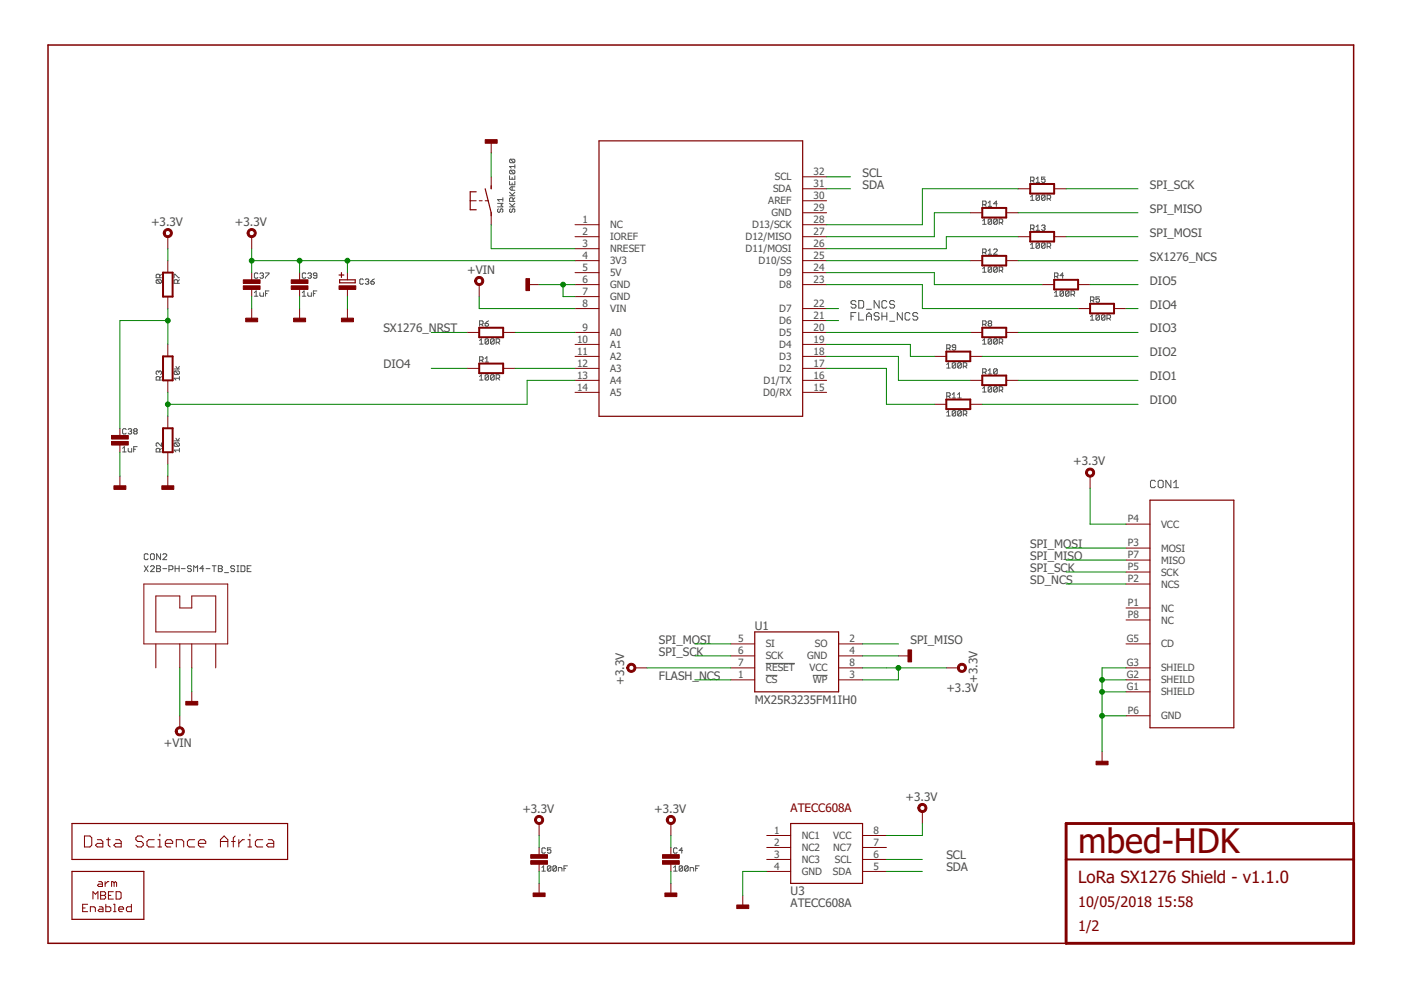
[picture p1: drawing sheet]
<svg xmlns="http://www.w3.org/2000/svg" width="297mm" height="210mm" viewBox="0 0 297 210" stroke-linecap="round" stroke-linejoin="round" font-family="sans-serif">
<g fill="none" stroke="#505050" stroke-width=".21">
<path d="M108 37.3v.7h1.2v-.7M108 38.4v.8h1.2v-.8M108.2 33.8l-.2 .2v.3l.2 .2h.8M108.2 36.1l-.2 .2v.4l.2 .2h.8M108.2 33.8h.8l.2 .2v.3l-.2 .2M108.2 36.1h.8l.2 .2v.4l-.2 .2M108.2 36.1l.8 .8M108.2 33.8l.8 .7M108.6 37.6v.4M108.6 38.8v.4M108.6 39.6v.7M109.2 34.9v.8"/>
<path d="M109.2 39.6h-.8l-.4 .4 .4 .3h.8M109.2 35.3h-1.2l.4 .4M218.5 38.3h.6l.1-.2v-.4l-.1-.2h-.6v1.2M218.9 38.3l.3 .4M219.7 37.9l.3-.4v1.2M219.7 38.7h.7M221.6 37.5h-.8v.6l.4-.2 .4 .2-.2 .6h-.4l-.2-.2M33.3 59.3l-.2 .2v.4l.2 .2h.7M33.3 59.3h.7l.2 .2v.4l-.2 .2M33.3 59.3l.7 .8M33.9 58.9v-.6l-.2-.2h-.4l-.2 .2v.6h1.1M34.2 58.1l-.3 .4"/>
<path d="M36.9 58.9v-.8l1.1 .8M38 59.3l-.3 .4M54.7 58.1l-.2-.2h-.4l-.2 .2v.7l.2 .2h.4l.2-.2M55.1 58.1l.2-.2h.4l.2 .2-.2 .3M55.5 58.4h.2M55.7 58.4l.2 .2-.2 .4h-.4l-.2-.2M56.3 57.9h.7l-.7 1.1M64.8 58.1l-.1-.2h-.4l-.2 .2v.7l.2 .2h.4l.1-.2M65.3 58.1l.1-.2h.4l.2 .2-.2 .3M65.6 58.4h.2M65.8 58.4l.2 .2-.2 .4h-.4l-.1-.2M67.2 58.4h-.6l-.2-.1 .2-.4h.4l.2 .2v.7l-.2 .2h-.4l-.2-.2"/>
<path d="M77 59.3l-.2-.2h-.3l-.2 .2v.8l.2 .2h.3l.2-.2M77.4 59.3l.2-.2h.4l.2 .2-.2 .4M77.8 59.7h.2M78 59.7l.2 .2-.2 .4h-.4l-.2-.2M78.6 59.7h.6l.2 .4-.2 .2h-.4zM79.4 59.1l-.8 .6M105.5 43.1h1.1l-.4 .4 .4 .4h-1.1M105.7 44.3l-.2 .2v.3l.2 .2 .3-.2v-.3l.2-.2 .4 .2v.3l-.2 .2M106.6 41.9v.8M106.6 42.3h-1.1l.4 .4M108 43.9h1.2M108 43.1l.8 .8"/>
<path d="M108 41.5h1.2M108 40.8l.8 .7M108.2 44.3l-.2 .2v.3l.2 .2 .4-.2v-.3l.2-.2 .4 .2v.3l-.2 .2M108.8 42.7v-.6l-.2-.2h-.4l-.2 .2v.6h1.2M109.2 43.1l-.6 .6M109.2 41.9l-.4 .4M109.2 40.8l-.6 .5M208.3 46.8l.4-.4v1.2M208.3 57l.4-.4v1.1M208.3 57.7h.8M208.3 47.6h.8M208.3 43.4h.6l.2-.2v-.4l-.2-.2h-.6v1.2"/>
<path d="M208.3 53.5h.6l.2-.1v-.4l-.2-.2h-.6v1.1M208.7 53.5l.4 .4M208.7 43.4l.4 .4M209.5 53.2l.4-.4v1.1M209.5 43l.4-.4v1.2M209.5 53.9h.7M209.5 43.8h.7M210.2 46.6v.8l-.1 .2h-.4l-.2-.2M210.2 46.6l-.1-.2h-.4l-.2 .2v.8M210.2 56.8l-.1-.2h-.4l-.2 .2v.7M210.2 56.8v.7l-.1 .2h-.4l-.2-.2M210.2 56.8l-.7 .7"/>
<path d="M210.2 46.6l-.7 .8M210.7 53l.2-.2h.3l.2 .2v.2l-.7 .7h.7M211.4 46.6l-.2-.2h-.3l-.2 .2v.8M211.4 56.8l-.2-.2h-.3l-.2 .2v.7M211.4 46.6v.8l-.2 .2h-.3l-.2-.2M211.4 56.8v.7l-.2 .2h-.3l-.2-.2M211.4 56.8l-.7 .7M211.4 46.6l-.7 .8M211.4 43.2h-.7l.5-.6v1.2M211.9 47.2h.5l.2-.2v-.4l-.2-.2h-.5v1.2M211.9 57.3h.5l.2-.1v-.4l-.2-.2h-.5v1.1M212.2 57.3l.4 .4"/>
<path d="M212.2 47.2l.4 .4M218.5 51.9l.4-.4v1.1M218.5 41.7l.4-.3v1.1M218.5 52.6h.7M218.5 42.5h.7M218.5 48.5h.6l.1-.2v-.4l-.1-.2h-.6v1.1M218.9 48.5l.3 .3M219.7 48.1l.3-.4v1.1M219.7 48.8h.7M220.4 51.7v.8l-.2 .1h-.3l-.2-.1M220.4 41.6l-.2-.2h-.3l-.2 .2v.7M220.4 51.7l-.2-.2h-.3l-.2 .2v.8"/>
<path d="M220.4 41.6v.7l-.2 .2h-.3l-.2-.2M220.4 51.7l-.7 .8M220.4 41.6l-.7 .7M220.8 47.9l.2-.2h.4l.2 .2-.2 .4M221.2 48.3h.2M221.4 48.3l.2 .2-.2 .3h-.4l-.2-.2M221.6 51.7v.8l-.2 .1h-.4l-.2-.1M221.6 51.7l-.2-.2h-.4l-.2 .2v.8M221.6 41.6l-.2-.2h-.4l-.2 .2v.7M221.6 41.6v.7l-.2 .2h-.4l-.2-.2M221.6 51.7l-.8 .8M221.6 41.6l-.8 .7"/>
<path d="M222 52.3h.6l.2-.2v-.4l-.2-.2h-.6v1.1M222 42.1h.6l.2-.2v-.3l-.2-.2h-.6v1.1M222.4 52.3l.4 .3M222.4 42.1l.4 .4M223.6 58.6h.5l.2-.2v-.3l-.2-.2h-.5v1.1M223.9 58.6l.4 .4M225.5 58.4h-.8l.6-.5v1.1M33.7 78.8l-.2-.1-.4 .1v.4l.2 .2M33.7 78.8l.2-.1 .3 .1v.4l-.2 .2M33.7 78.8v.2M34.2 79.8l-.3 .4M36.9 78.2h1.1"/>
<path d="M37.1 78.7h.7l.2 .1v.4l-.2 .2M37.1 78.7l-.2 .1v.4l.2 .2h.7M37.1 78.7l.7 .7M37.3 77.7l.4 .5 .3-.5M37.7 60.1v-.6l-.2-.2h-.4l-.2 .2v.6h1.1M38 79.8v.8M53.9 62.8h.8M53.9 62.1l.4-.4v1.1M55.1 62.1v.5l.2 .2h.6v-.7M56.3 62.3h.3M57 61.7h-.7v1.1M64.1 62.8h.7"/>
<path d="M64.1 62.1l.4-.4v1.1M65.3 62.1v.5l.1 .2h.6v-.7M66.4 62.3h.4M67.2 61.7h-.8v1.1M101.7 79.8l.3-.3v1.1M101.7 72.2l.3-.4v1.2M101.7 73h.7M101.7 68.8h.5l.2-.2v-.4l-.2-.2h-.5v1.2M101.7 76.4h.5l.2-.2v-.4l-.2-.2h-.5v1.2M102 76.4l.4 .4M102 68.8l.4 .4M102.8 68.6h.6l.2 .4-.2 .2h-.4l-.2-.2z"/>
<path d="M102.8 76l.4-.4v1.2M102.8 76.8h.8M103.6 79.7v.7l-.2 .2h-.4l-.2-.2M103.6 72l-.2-.2h-.4l-.2 .2v.8M103.6 79.7l-.2-.2h-.4l-.2 .2v.7M103.6 72v.8l-.2 .2h-.4l-.2-.2M103.6 79.7l-.8 .7M103.6 72l-.8 .8M103.6 68l-.8 .6M104.8 79.7v.7l-.2 .2h-.4l-.2-.2M104.8 79.7l-.2-.2h-.4l-.2 .2v.7M104.8 72l-.2-.2h-.4l-.2 .2v.8"/>
<path d="M104.8 72v.8l-.2 .2h-.4l-.2-.2M104.8 79.7l-.8 .7M104.8 72l-.8 .8M105.2 72.6h.5l.2-.2v-.4l-.2-.2h-.5v1.2M105.6 72.6l.3 .4M180.4 67.1h.6M181.5 64l-.3-.3h-.5l-.3 .3v.3l.3 .2h.5l.3 .3v.2l-.3 .3h-.5l-.3-.3M181.5 66.3h-1.1v1.6M182.1 63.7h.8l.2 .3v1l-.2 .3h-.8zM182.1 66.3v1.6h1M183.7 67.9v-1.1l.5-.5 .6 .5v1.1M183.7 67.1h1.1"/>
<path d="M183.7 65.6h1.1M186.4 66.5l-.3-.2h-.5l-.3 .2v.3l.3 .3h.5l.3 .2v.3l-.3 .3h-.5l-.3-.3M186.4 63.7v1.6l-1.1-1.6v1.6M187 67.1h1M187 66.3v1.6M188 64l-.2-.3h-.6l-.2 .3v1l.2 .3h.6l.2-.3M188 66.3v1.6M188.6 68.1h1.1M189.7 64l-.3-.3h-.5l-.3 .3v.3l.3 .2h.5l.3 .3v.2l-.3 .3h-.5l-.3-.3M191.3 66.3v1.6l-1.1-1.6v1.6M192.9 66.5l-.2-.2h-.5l-.3 .2v1.1l.3 .3h.5l.2-.3M194.6 66.5l-.3-.2h-.5l-.3 .2v.3l.3 .3h.5l.3 .2v.3l-.3 .3h-.5l-.3-.3"/>
<path d="M200.7 77.3l.4-.4v1.1M200.7 78h.8M200.7 73.9h.6l.2-.2v-.4l-.2-.2h-.6v1.1M201.1 73.9l.4 .3M202.6 77.1v.8l-.1 .1h-.4l-.2-.1M202.6 73.7h-.5l-.2-.2 .2-.4h.4l.1 .2v.7l-.1 .2h-.4l-.2-.2M202.6 77.1l-.1-.2h-.4l-.2 .2v.8M202.6 77.1l-.7 .8M203.8 77.1v.8l-.2 .1h-.4l-.1-.1M203.8 77.1l-.2-.2h-.4l-.1 .2v.8M203.8 77.1l-.7 .8M204.2 77.7h.6l.2-.2v-.4l-.2-.2h-.6v1.1"/>
<path d="M204.6 77.7l.4 .3M208.3 78.9h.6l.2-.2v-.3l-.2-.2h-.6v1.1M208.3 73h.8M208.3 72.2l.4-.4v1.2M208.3 68.8h.6l.2-.2v-.4l-.2-.2h-.6v1.2M208.7 68.8l.4 .4M208.7 78.9l.4 .4M209.5 78.6l.4-.4v1.1M209.5 79.3h.7M209.7 68.6l-.2-.2 .2-.4h.4l.1 .2-.1 .4M209.7 68.6l-.2 .2 .2 .4h.4l.1-.2-.1-.4M209.7 68.6h.4"/>
<path d="M210.2 72v.8l-.1 .2h-.4l-.2-.2M210.2 72l-.1-.2h-.4l-.2 .2v.8M210.2 72l-.7 .8M211.4 72v.8l-.2 .2h-.3l-.2-.2M211.4 72l-.2-.2h-.3l-.2 .2v.8M211.4 78.4l-.2-.2h-.3l-.2 .2v.7M211.4 78.4v.7l-.2 .2h-.3l-.2-.2M211.4 72l-.7 .8M211.4 78.4l-.7 .7M211.9 72.6h.5l.2-.2v-.4l-.2-.2h-.5v1.2M212.2 72.6l.4 .4M223.6 62.1l.3-.4v1.1"/>
<path d="M223.6 62.8h.7M225.5 61.9v.7l-.2 .2h-.4l-.2-.2M225.5 61.9l-.2-.2h-.4l-.2 .2v.7M225.5 61.9l-.8 .7M226.7 61.9v.7l-.2 .2h-.4l-.2-.2M226.7 61.9l-.2-.2h-.4l-.2 .2v.7M226.7 61.9l-.8 .7M227.1 62.4h.5l.2-.1v-.4l-.2-.2h-.5v1.1M227.5 62.4l.3 .4M231.2 67.1l.4-.3v1.1M231.2 67.9h.7M231.2 63.7h.6l.1-.2v-.4l-.1-.2h-.6v1.2"/>
<path d="M231.6 63.7l.3 .4M233.1 67v.7l-.2 .2h-.3l-.2-.2M233.1 62.9h-.7v.6l.3-.2 .4 .2v.4l-.2 .2h-.3l-.2-.2M233.1 67l-.2-.2h-.3l-.2 .2v.7M233.1 67l-.7 .7M234.3 67l-.8 .7M234.3 67v.7l-.2 .2h-.4l-.2-.2M234.3 67l-.2-.2h-.4l-.2 .2v.7M234.7 67.5h.6l.2-.2v-.3l-.2-.2h-.6v1.1M235.1 67.5l.4 .4M26 95.1l.4-.4v1.1M26 95.8h.8"/>
<path d="M26.8 91.1l-.2-.2h-.4l-.2 .2v.7l.2 .2h.4l.2-.2M27.2 95.1v.5l.2 .2h.5v-.7M27.2 91.1l.2-.2h.3l.2 .2-.2 .3M27.5 91.4h.2M27.7 91.4l.2 .2-.2 .4h-.3l-.2-.2M28.3 95.2h.4M28.5 91.4l-.2-.2 .2-.3h.4l.2 .2-.2 .3M28.5 91.4l-.2 .2 .2 .4h.4l.2-.2-.2-.4M28.5 91.4h.4M29.1 94.7h-.8v1.1M33.9 80.6v-.6l-.2-.2h-.4l-.2 .2v.6h1.1M33.9 95.8v-.6l-.2-.1h-.4l-.2 .1v.6h1.1"/>
<path d="M34.2 93.9v.7l-.7-.7-.4 .2v.4l.2 .1M34.2 95.1l-.3 .3M36.9 93.5h1.1M37.1 93.9h.7l.2 .2v.4l-.2 .1M37.1 93.9l-.2 .2v.4l.2 .1h.7M37.1 93.9l.7 .7M37.3 92.9l.4 .6 .3-.6M38 80.2h-1.1l.4 .4M38 95.4h-1.1l.4 .4M38 95.1v.7M101.7 80.6h.7M105.2 80.2h.5l.2-.2v-.3l-.2-.2h-.5v1.1"/>
<path d="M105.6 80.2l.3 .4M200.7 87.4l.4-.3v1.1M200.7 88.2h.8M200.7 84h.6l.2-.2v-.3l-.2-.2h-.6v1.1M201.1 84l.4 .4M201.9 83.7l.4-.4v1.1M201.9 84.4h.7M202.6 87.3l-.1-.2h-.4l-.2 .2v.7M202.6 87.3v.7l-.1 .2h-.4l-.2-.2M202.6 87.3l-.7 .7M203.1 84.4h.7M203.1 83.7l.3-.4v1.1"/>
<path d="M203.8 87.3l-.2-.2h-.4l-.1 .2v.7M203.8 87.3v.7l-.2 .2h-.4l-.1-.2M203.8 87.3l-.7 .7M204.2 87.8h.6l.2-.2v-.3l-.2-.2h-.6v1.1M204.6 87.8l.4 .4M208.3 82.4l.4-.4v1.1M208.3 83.1h.8M210.2 82.2l-.1-.2h-.4l-.2 .2v.7M210.2 82.2v.7l-.1 .2h-.4l-.2-.2M210.2 82.2l-.7 .7M211.4 82.2l-.2-.2h-.3l-.2 .2v.7M211.4 82.2v.7l-.2 .2h-.3l-.2-.2"/>
<path d="M211.4 82.2l-.7 .7M211.9 82.7h.5l.2-.2v-.3l-.2-.2h-.5v1.1M212.2 82.7l.4 .4M30.6 120l.8 1.2M31.4 120l-.8 1.2M31.4 117.6l-.2-.2h-.4l-.2 .2v.8l.2 .3h.4l.2-.3M31.9 117.6l.2-.2h.4l.2 .2v.8l-.2 .3h-.4l-.2-.3zM33.2 120h.6l.2 .2-.2 .4 .2 .4-.2 .2h-.6zM34 117.4v1.3l-.8-1.3v1.3M34.5 117.6l.2-.2h.4l.2 .2v.2l-.8 .9h.8M37.1 120v1.2M38 120v1.2"/>
<path d="M45 120h.8M45.4 120v1.2M46.3 120h.6l.2 .2-.2 .4 .2 .4-.2 .2h-.6zM50.2 120h.5M50.4 120v1.2M51.1 120h.6l.2 .2v.8l-.2 .2h-.6zM53.2 120h-.8v1.2h.8M245 102.1l-.3-.3h-.5l-.3 .3v1l.3 .3h.5l.3-.3M245.6 102.1l.2-.3h.5l.3 .3v1l-.3 .3h-.5l-.2-.3zM248.2 101.8v1.6l-1-1.6v1.6M248.8 103.4h1.1M248.8 102.4l.6-.6v1.6"/>
<path d="M31.9 120.2l.2-.2h.4l.2 .2v.2l-.8 .8h.8M33.2 120.6h.6M34.5 120.6h.8M35.8 120.8h.6l.3-.2v-.4l-.3-.2h-.6v1.2M37.1 120.6h.9M38.4 120.6h.9M40.6 120.2l-.2-.2h-.4l-.2 .2 .2 .4h.4l.2 .2-.2 .4h-.4l-.2-.2M41.1 121.2v-1.2l.4 .4 .4-.4v1.2M43.2 120.6h-.8l.6-.6v1.2M43.7 120.6h.8M46.3 120.6h.6M47.6 121.4h.9"/>
<path d="M49.7 120.2l-.1-.2h-.5l-.2 .2 .2 .4h.5l.1 .2-.1 .4h-.5l-.2-.2M50.2 121.2h.5M52.4 120.6h.4M162.3 140.7h6.2M162.3 143.2h2.5M172.3 143.2h3.2M115.6 180l-.2-.2h-.3l-.2 .2v.7l.2 .2h.3l.2-.2M116.8 179.8h-.7v.5l.3-.2 .4 .2v.4l-.2 .2h-.4l-.1-.2M143.6 180l-.2-.2h-.4l-.2 .2v.7l.2 .2h.4l.2-.2M114.9 183.9l.4-.3v1.1M114.9 184.7h.7M116.8 183.8v.7l-.2 .2h-.4l-.1-.2"/>
<path d="M116.8 183.8l-.2-.2h-.4l-.1 .2v.7M116.8 183.8l-.7 .7M118 183.8v.7l-.2 .2h-.4l-.2-.2M118 183.8l-.2-.2h-.4l-.2 .2v.7M118 183.8l-.8 .7M118.4 184.7v-.8h.6l.1 .2v.6M119.6 184.1h.3M120.3 183.6h-.7v1.1M142.8 184.7h.8M142.8 183.9l.4-.3v1.1M144.7 183.8v.7l-.2 .2h-.3l-.2-.2M144.7 183.8l-.2-.2h-.3l-.2 .2v.7"/>
<path d="M144.7 183.8l-.7 .7M144.7 180.3h-.7l.5-.5v1.1M145.9 183.8v.7l-.2 .2h-.3l-.2-.2M145.9 183.8l-.2-.2h-.3l-.2 .2v.7M145.9 183.8l-.7 .7M146.3 184.7v-.8h.6l.2 .2v.6M147.5 184.1h.4M148.3 183.6h-.8v1.1"/>
</g>
<path d="M287 174.6v-165.1h-276.8v190.5h215.8" fill="none" stroke="#800000" stroke-width=".32"/>
<path d="M226 174.6h61v25.4h-61z" fill="none" stroke="#800000" stroke-width=".61"/>
<g fill="none" stroke="#800000" stroke-width=".42">
<path d="M218.4 39h5.1v2h-5.1zM34.6 57.8h2v5.1h-2zM208.3 44.1h5v2h-5zM208.3 54.3h5v2h-5zM218.4 49.2h5.1v2h-5.1zM223.5 59.3h5.1v2.1h-5.1zM34.6 75.6h2v5h-2zM101.6 77.1h5.1v2h-5.1zM101.6 69.5h5.1v2h-5.1zM200.6 74.5h5.1v2.1h-5.1zM208.3 69.5h5v2h-5zM208.3 79.6h5v2.1h-5z"/>
<path d="M231.1 64.4h5.1v2h-5.1zM34.6 90.8h2v5.1h-2zM200.6 84.7h5.1v2h-5.1zM226 182.2h61"/>
</g>
<g fill="#800000" stroke="#800000" stroke-width=".21">
<path d="M156.2 191.9h2.5v.7h-2.5z"/>
<path d="M141 189.3h2.5v.8h-2.5z"/>
<path d="M192.5 137.8h.8v2.5h-.8z"/>
<path d="M113 189.3h2.6v.8h-2.6z"/>
<path d="M39.4 148.7h2.5v.8h-2.5z"/>
<path d="M111.5 59.1h.8v2.5h-.8z"/>
<path d="M232.4 161.4h2.5v.8h-2.5z"/>
<path d="M102.9 29.6h2.5v.8h-2.5z"/>
<path d="M112.5 181.2h3.6v.8h-3.6z"/>
<path d="M112.5 182.5h3.6v.7h-3.6z"/>
<path d="M140.5 181.2h3.5v.8h-3.5z"/>
<path d="M140.5 182.5h3.5v.7h-3.5z"/>
<path d="M71.9 60.6h3.5v.8h-3.5z"/>
<path d="M51.6 59.3h3.5v.8h-3.5z"/>
<path d="M51.6 60.6h3.5v.8h-3.5z"/>
<path d="M72.4 67.5h2.5v.7h-2.5z"/>
<path d="M52.1 67.5h2.5v.7h-2.5z"/>
<path d="M34.3 103h2.6v.8h-2.6z"/>
<path d="M23.6 92.3h3.6v.8h-3.6z"/>
<path d="M23.6 93.6h3.6v.8h-3.6z"/>
<path d="M24.2 103h2.5v.8h-2.5z"/>
<path d="M61.7 59.3h3.6v.8h-3.6z"/>
<path d="M61.7 60.6h3.6v.8h-3.6z"/>
<path d="M62.3 67.5h2.5v.7h-2.5z"/>
</g>
<g fill="none" stroke="#800000" stroke-width=".21">
<path d="M104.1 29.9v2.5M104.1 37.5v2.5M170.2 37.5h5.1M35.6 50.2v2.5M35.6 55.3v2.5M53.4 50.2v2.5M53.4 57.8v1.5M63.5 57.8v1.5M73.7 57.8v1.5M99.7 42.6h1.3M101.6 42.6h.6M102.9 42.6h.6"/>
<path d="M104.1 45.1v2.5M121.9 47.6h5.1M121.9 50.2h5.1M121.9 52.7h5.1M121.9 55.3h5.1M121.9 57.8h5.1M170.2 47.6h5.1M170.2 50.2h5.1M170.2 52.7h5.1M170.2 55.3h5.1M170.2 57.8h5.1M170.2 45.1h5.1"/>
<path d="M170.2 42.6h5.1M170.2 40h5.1M205.7 55.3h2.6M205.7 45.1h2.6M213.3 55.3h2.6M213.3 45.1h2.6M215.9 50.2h2.5M215.9 40h2.5M223.5 50.2h2.5M223.5 40h2.5M35.6 62.9v2.5M35.6 73v2.6"/>
<path d="M53.4 61.4v1.5M53.4 65.4v2.6M63.5 61.4v1.5M63.5 65.4v2.6M73.7 61.4v1.5M73.7 65.4v2.6M99.1 70.5h2.5M99.1 78.1h2.5M101.6 60.3v2.6M106.7 70.5h2.5M106.7 78.1h2.5M111.8 60.3h2.5"/>
<path d="M121.9 60.3h5.1M121.9 62.9h5.1M121.9 65.4h5.1M121.9 70.5h5.1M121.9 73h5.1M121.9 75.6h5.1M121.9 78.1h5.1M170.2 60.3h5.1M170.2 65.4h5.1M170.2 70.5h5.1M170.2 73h5.1M170.2 75.6h5.1"/>
<path d="M170.2 78.1h5.1M170.2 68h5.1M198.1 75.6h2.5M205.7 70.5h2.6M205.7 75.6h2.6M213.3 70.5h2.6M221 60.3h2.5M228.6 60.3h2.5M228.6 65.4h2.5M236.2 65.4h2.5M25.4 90.8v1.5M25.4 94.4v1.5"/>
<path d="M35.6 80.6v2.6M35.6 88.3v2.5M35.6 95.9v2.5M121.9 80.6h5.1M121.9 83.2h5.1M170.2 80.6h5.1M170.2 83.2h5.1M198.1 85.7h2.5M205.7 80.6h2.6M205.7 85.7h2.6M213.3 80.6h2.6M25.4 101v2.5"/>
<path d="M35.6 101v2.5M231.1 101v2.5M238.7 118.7h5.1M238.7 116.2h5.1M238.7 111.1h5.1M30.5 123.8h17.8v12.7h-17.8zM33 126.4h5.1v2.5h2.6v-2.5h5v7.6h-12.7zM33 136.5v5.1M38.1 136.5v5.1M40.7 136.5v5.1M45.7 136.5v5.1M154.9 139.1h5.1"/>
<path d="M154.9 136.5h5.1M177.8 139.1h5.1M177.8 136.5h5.1M190.5 139.1h2.5M238.7 136.5h5.1M238.7 123.8h5.1M238.7 128.9h5.1M238.7 131.4h5.1M238.7 121.3h5.1M38.1 151.8v2.5M40.7 146.7v2.5M134.6 141.6h2.6"/>
<path d="M154.9 141.6h5.1M154.9 144.1h5.1M177.8 141.6h5.1M177.8 144.1h5.1M200.6 141.6h2.6M233.7 159.4v2.5M238.7 141.6h5.1M238.7 144.1h5.1M238.7 146.7h5.1M238.7 151.8h5.1M17.9 177.2h1.2l.4 .4v1.6l-.4 .4h-1.2zM20.6 178h.8l.4 .4v1.2h-1.2l-.4-.4 .4-.4h1.2"/>
<path d="M22.6 178h.8M23 177.6v1.6l.4 .4M24.5 178h.8l.4 .4v1.2h-1.2l-.4-.4 .4-.4h1.2M30.4 177.6l-.4-.4h-.8l-.4 .4v.4l.4 .4h.8l.4 .4v.4l-.4 .4h-.8l-.4-.4M32.7 178h-1.2l-.3 .4v.8l.3 .4h1.2M33.5 179.6h.8M33.5 178h.4v1.6M33.9 176.9v.3M35.1 178.8h1.5v-.4l-.4-.4h-.8l-.3 .4v.8l.3 .4h.8M37.4 179.6v-1.6h1.2l.3 .4v1.2M41.3 178h-1.2l-.4 .4v.8l.4 .4h1.2M42.1 178.8h1.5v-.4l-.4-.4h-.7l-.4 .4v.8l.4 .4h.7"/>
<path d="M46.7 179.6v-1.6l.8-.8 .8 .8v1.6M46.7 178.4h1.6M49.1 178.4h.8M49.9 177.2l-.4 .4v2M50.6 178v1.6M51.8 178h-.4l-.8 .8M52.6 179.6h.8M52.6 178h.4v1.6M53 176.9v.3M55.7 178h-1.2l-.4 .4v.8l.4 .4h1.2M56.9 178h.8l.3 .4v1.2h-1.1l-.4-.4 .4-.4h1.1M114.3 174.6v2.5"/>
<path d="M114.3 179.7v1.5M142.2 174.6v2.5M142.2 179.7v1.5M162.6 177.1h5M162.6 179.7h5M182.9 177.1h5M182.9 179.7h5M195.6 172.1v2.5M17.5 192.5h.6M18.6 191.7h-1.1v1.6h1.1M19.2 193.3v-1h.7l.3 .2v.8M19.7 190.6v-1.5l.5 .5 .6-.5v1.5"/>
<path d="M20.9 186.9h.5l.3 .3v.8h-.8l-.2-.3 .2-.2h.8M21.1 192.3h.5l.2 .2v.8h-.7l-.3-.3 .3-.2h.7M21.3 189.1h.8l.3 .2v.3l-.3 .2 .3 .3v.3l-.3 .2h-.8zM21.3 189.8h.8M22.3 186.9v1.1M22.4 191.7v1.6h.8l.3-.3v-.5l-.3-.2h-.8M23 189.8h.5M23.1 186.9h-.3l-.5 .6M24 189.1h-1v1.5h1M24.1 191.7h.2v1.6M24.1 193.3h.5M24.2 187.2l-.3-.3h-.2v1.1"/>
<path d="M24.2 187.2v.8M24.2 187.2l.2-.3 .3 .3v.8M24.6 189.1h.8l.3 .2v1.1l-.3 .2h-.8zM25.2 192.8h1v-.3l-.2-.2h-.6l-.2 .2v.5l.2 .3h.6M27.9 191.7v1.6h-.8l-.3-.3v-.5l.3-.2h.8M114.3 183.2v1.6M114.3 187.3v2.5M142.2 183.2v1.6M142.2 187.3v2.5M157.5 189.8v2.6M162.6 184.8h5M162.6 182.2h5"/>
<path d="M182.9 184.8h5M182.9 182.2h5"/>
</g>
<path d="M104.1 39.4v.6M127 29.9h43.2v58.4h-43.2zM71.9 58.3h1M72 59.3h3.3v.7h-3.3zM72.4 57.8v1M101 40.7h-1.3v3.8h1.3M102.9 40l1.2 5.1v.6M243.8 106h17.8v48.3h-17.8zM160 134h17.8v12.7h-17.8zM15.3 174.6h45.7v7.6h-45.7zM167.6 174.6h15.3v12.7h-15.3zM15.3 184.8h15.2v10.1h-15.2z" fill="none" stroke="#800000" stroke-width=".25"/>
<g fill="#800000" stroke="#800000" stroke-width=".21">
<path d="M194.8 170.7a.96 .96 0 0 1 1.5 0 .96 .96 0 0 1-.4 1.5 .96 .96 0 0 1-1.3-.9h.4a.56 .56 0 0 1 .8-.5 .56 .56 0 0 1 .1 1 .56 .56 0 0 1-.9-.3v-.2h-.4z" fill-rule="evenodd"/>
<path d="M141.5 173.2a.97 .97 0 0 1 1.5 .1 .97 .97 0 0 1-.5 1.5 .97 .97 0 0 1-1.2-1h.4a.56 .56 0 0 1 .7-.5 .56 .56 0 0 1 .2 .9 .56 .56 0 0 1-.9-.2v-.2h-.4z" fill-rule="evenodd"/>
<path d="M113.5 173.2a.96 .96 0 0 1 1.6 .1 .96 .96 0 0 1-.5 1.4 .96 .96 0 0 1-1.3-.9h.4a.56 .56 0 0 1 .9-.4 .56 .56 0 0 1 .1 .9 .56 .56 0 0 1-.9-.3l-.1-.2h-.4z" fill-rule="evenodd"/>
<path d="M52.6 48.8a.97 .97 0 0 1 1.6 .1 .97 .97 0 0 1-.6 1.5 .97 .97 0 0 1-1.2-1h.4a.56 .56 0 0 1 .7-.6 .56 .56 0 0 1 .3 1 .56 .56 0 0 1-1-.2v-.2h-.4z" fill-rule="evenodd"/>
<path d="M230.4 99.6a.97 .97 0 0 1 1.5 .1 .97 .97 0 0 1-.5 1.4 .97 .97 0 0 1-1.3-.9h.5a.56 .56 0 0 1 .8-.5 .56 .56 0 0 1 .1 1 .56 .56 0 0 1-.9-.3v-.2h-.5z" fill-rule="evenodd"/>
<path d="M203.2 141a.96 .96 0 0 1 1.5 0 .96 .96 0 0 1-.4 1.5 .96 .96 0 0 1-1.3-.9h.4a.56 .56 0 0 1 .8-.5 .56 .56 0 0 1 .1 .9 .56 .56 0 0 1-.9-.2v-.2h-.4z" fill-rule="evenodd"/>
<path d="M34.8 48.8a.97 .97 0 0 1 1.6 .1 .97 .97 0 0 1-.5 1.5 .97 .97 0 0 1-1.3-1h.4a.56 .56 0 0 1 .8-.6 .56 .56 0 0 1 .2 1 .56 .56 0 0 1-.9-.2l-.1-.2h-.4z" fill-rule="evenodd"/>
<path d="M37.4 154.5a.97 .97 0 0 1 1.5 0 .97 .97 0 0 1-.5 1.5 .97 .97 0 0 1-1.3-.9h.4a.56 .56 0 0 1 .8-.6 .56 .56 0 0 1 .2 .9 .56 .56 0 0 1-.9-.2l-.1-.1h-.4z" fill-rule="evenodd"/>
<path d="M100.8 59a.96 .96 0 0 1 1.6 0 .96 .96 0 0 1-.5 1.5 .96 .96 0 0 1-1.3-.9h.4a.56 .56 0 0 1 .8-.5 .56 .56 0 0 1 .2 .9 .56 .56 0 0 1-.9-.2l-.1-.2h-.4z" fill-rule="evenodd"/>
<path d="M133.1 141a.97 .97 0 0 1 1.6 .1 .97 .97 0 0 1-.6 1.4 .97 .97 0 0 1-1.2-.9h.4a.56 .56 0 0 1 .8-.5 .56 .56 0 0 1 .1 .9 .56 .56 0 0 1-.9-.2v-.2h-.4z" fill-rule="evenodd"/>
</g>
<g fill="none" stroke="#008000" stroke-width=".21">
<path d="M104.1 32.4v5.1M175.3 37.5h5M35.6 52.7v2.6M53.4 52.7v5.1M53.4 55.3h68.5M63.5 55.3v2.5M73.7 55.3v2.5M104.1 47.6v5.1h17.8M175.3 57.8h22.8v2.5h22.9M175.3 40h5M175.3 55.3h30.4M205.7 45.1h-7.6v5.1h-22.8"/>
<path d="M215.9 40h-20.3v7.6h-20.3M215.9 45.1h25.4M215.9 50.2h-15.3v2.5h-25.3M215.9 55.3h25.4M226 40h15.3M226 50.2h15.3M35.6 65.4v7.6M35.6 68h-10.2v22.8M53.4 62.9v2.5M63.5 62.9v2.5M73.7 62.9v2.5M91.4 70.5h7.7"/>
<path d="M91.4 78.1h7.7M101.6 62.9v2.5h20.3M109.2 70.5h12.7M109.2 78.1h12.7M114.3 60.3h7.6M119.4 60.3v2.6h2.5M175.3 60.3h20.3v5.1h33M175.3 68h2.5M175.3 75.6h15.2v5h15.2M175.3 65.4h2.5M175.3 78.1h12.6v7.6h10.2M175.3 73h17.7v2.6h5.1"/>
<path d="M175.3 70.5h30.4M208.3 75.6h33M215.9 70.5h25.4M231.1 60.3h10.2M238.7 65.4h2.6M25.4 95.9v5.1M35.6 83.2v5.1M35.6 98.4v2.6M121.9 80.6h-10.1v5.1h-76.2M208.3 85.7h33M215.9 80.6h25.4M226 118.7h12.7"/>
<path d="M226 116.2h12.7M231.1 103.5v7.6h7.6M147.3 139.1h7.6M147.3 136.5h7.6M182.9 139.1h7.6M182.9 136.5h7.6M226 121.3h12.7M226 123.8h12.7M38.1 141.6v10.2M40.7 141.6v5.1M137.2 141.6h17.7M147.3 144.1h7.6"/>
<path d="M182.9 141.6h17.7M190.5 141.6v2.5h-7.6M233.7 151.8h5M233.7 146.7h5M233.7 144.1h5M238.7 141.6h-5v17.8M114.3 177.1v2.6M142.2 177.1v2.6M195.6 174.6v2.5h-7.7M114.3 184.8v2.5M142.2 184.8v2.5M162.6 184.8h-5.1v5"/>
<path d="M187.9 184.8h7.7M187.9 182.2h7.7"/>
</g>
<g fill="#008000" stroke="#008000" stroke-width=".21">
<circle cx="119.4" cy="60.3" r=".51"/>
<circle cx="233.7" cy="144.1" r=".51"/>
<circle cx="233.7" cy="146.7" r=".51"/>
<circle cx="233.7" cy="151.8" r=".51"/>
<circle cx="190.5" cy="141.6" r=".51"/>
<circle cx="73.7" cy="55.3" r=".51"/>
<circle cx="63.5" cy="55.3" r=".51"/>
<circle cx="53.4" cy="55.3" r=".51"/>
<circle cx="35.6" cy="85.7" r=".51"/>
<circle cx="35.6" cy="68" r=".51"/>
</g>
<text font-size="7.2" fill="#800000" x="228.6" y="181">mbed-HDK</text>
<text font-size="3.6" fill="#800000" x="228.6" y="187.3">LoRa SX1276 Shield - v1.1.0</text>
<g font-size="3.1" fill="#800000">
<text x="228.6" y="192.4">10/05/2018</text>
<text x="228.6" y="197.5">1/2</text>
<text x="245.2" y="192.4">15:58</text>
</g>
<g font-size="2.5" fill="#505050">
<text x="182.9" y="37.5">SCL</text>
<text x="182.9" y="40">SDA</text>
<text x="243.8" y="40">SPI_SCK</text>
<text x="32" y="47.9">+3.3V</text>
<text x="49.8" y="47.9">+3.3V</text>
<text x="243.8" y="45.1">SPI_MISO</text>
<text x="243.8" y="50.2">SPI_MOSI</text>
<text x="99.1" y="58.1">+VIN</text>
<text x="243.8" y="55.3">SX1276_NCS</text>
<text x="243.8" y="65.4">DIO4</text>
<text x="243.8" y="60.3">DIO5</text>
<text x="81.3" y="70.5">SX1276_NRST</text>
<text x="243.8" y="70.5">DIO3</text>
<text x="243.8" y="75.6">DIO2</text>
<text x="81.3" y="78.1">DIO4</text>
<text x="243.8" y="80.7">DIO1</text>
<text x="243.8" y="85.7">DIO0</text>
<text x="227.6" y="98.7">+3.3V</text>
<text x="218.4" y="118.7">SPI_MISO</text>
<text x="218.4" y="116.2">SPI_MOSI</text>
<text x="218.4" y="121.3">SPI_SCK</text>
<text x="218.4" y="123.8">SD_NCS</text>
<text x="139.7" y="136.5">SPI_MOSI</text>
<text x="160" y="133.5">U1</text>
<text x="193" y="136.5">SPI_MISO</text>
<text x="139.7" y="139.1">SPI_SCK</text>
<text x="132.3" y="145.2" transform="rotate(-90 132.3 145.2)">+3.3V</text>
<text x="139.7" y="144.1">FLASH_NCS</text>
<text x="160" y="149.2">MX25R3235FM1IH0</text>
<text x="200.6" y="146.7">+3.3V</text>
<text x="207.2" y="144.8" transform="rotate(-90 207.2 144.8)">+3.3V</text>
<text x="34.8" y="158.4">+VIN</text>
<text x="110.7" y="172.3">+3.3V</text>
<text x="138.7" y="172.3">+3.3V</text>
<text x="192" y="169.8">+3.3V</text>
<text x="200.6" y="182.2">SCL</text>
<text x="200.6" y="184.8">SDA</text>
<text x="167.6" y="189.8">U3</text>
<text x="167.6" y="192.4">ATECC608A</text>
</g>
<text font-size="2.5" fill="#800000" x="167.6" y="172.1">ATECC608A</text>
<g font-size="2.1" fill="#505050">
<text x="163.9" y="40.8">SDA</text>
<text x="164.3" y="38.2">SCL</text>
<text x="172.5" y="39.7">31</text>
<text x="172.5" y="37.1">32</text>
<text x="123.5" y="47.3">1</text>
<text x="162.9" y="43.3">AREF</text>
<text x="163.5" y="45.9">GND</text>
<text x="172.5" y="47.3">28</text>
<text x="172.5" y="44.7">29</text>
<text x="172.5" y="42.2">30</text>
<text x="123.5" y="49.8">2</text>
<text x="123.5" y="52.4">3</text>
<text x="129.3" y="48.4">NC</text>
<text x="129.3" y="50.9">IOREF</text>
<text x="129.3" y="53.5">NRESET</text>
<text x="158.1" y="53.5">D11/MOSI</text>
<text x="158.1" y="50.9">D12/MISO</text>
<text x="159.5" y="48.4">D13/SCK</text>
<text x="172.5" y="52.4">26</text>
<text x="172.5" y="49.8">27</text>
<text x="123.5" y="54.9">4</text>
<text x="123.5" y="57.4">5</text>
<text x="123.5" y="60">6</text>
<text x="129.3" y="56">3V3</text>
<text x="129.3" y="58.6">5V</text>
<text x="160.9" y="56">D10/SS</text>
<text x="165.2" y="58.6">D9</text>
<text x="172.5" y="60">23</text>
<text x="172.5" y="57.4">24</text>
<text x="172.5" y="54.9">25</text>
<text x="123.5" y="62.5">7</text>
<text x="123.5" y="65.1">8</text>
<text x="129.3" y="61.1">GND</text>
<text x="129.3" y="63.6">GND</text>
<text x="165.2" y="61.1">D8</text>
<text x="172.5" y="65.1">22</text>
<text x="123.5" y="70.1">9</text>
<text x="129.3" y="66.2">VIN</text>
<text x="129.3" y="71.3">A0</text>
<text x="165.2" y="71.3">D5</text>
<text x="165.2" y="68.7">D6</text>
<text x="165.2" y="66.2">D7</text>
<text x="172.5" y="70.1">20</text>
<text x="172.5" y="67.6">21</text>
<text x="122.3" y="72.7">10</text>
<text x="122.3" y="75.2">11</text>
<text x="122.3" y="77.8">12</text>
<text x="129.3" y="73.8">A1</text>
<text x="129.3" y="76.3">A2</text>
<text x="165.2" y="76.3">D3</text>
<text x="165.2" y="73.8">D4</text>
<text x="172.5" y="77.8">17</text>
<text x="172.5" y="75.2">18</text>
<text x="172.5" y="72.7">19</text>
<text x="122.3" y="80.3">13</text>
<text x="122.3" y="82.8">14</text>
<text x="129.3" y="78.9">A3</text>
<text x="129.3" y="81.4">A4</text>
<text x="129.3" y="84">A5</text>
<text x="161.8" y="84">D0/RX</text>
<text x="161.9" y="81.4">D1/TX</text>
<text x="165.2" y="78.9">D2</text>
<text x="172.5" y="82.8">15</text>
<text x="172.5" y="80.3">16</text>
<text x="239.1" y="110.8">P4</text>
<text x="246.2" y="111.9">VCC</text>
<text x="239.1" y="118.4">P7</text>
<text x="239.1" y="115.8">P3</text>
<text x="246.2" y="119.5">MISO</text>
<text x="246.2" y="117">MOSI</text>
<text x="239.1" y="123.5">P2</text>
<text x="239.1" y="120.9">P5</text>
<text x="246.2" y="124.6">NCS</text>
<text x="246.2" y="122">SCK</text>
<text x="239.1" y="131.1">P8</text>
<text x="239.1" y="128.5">P1</text>
<text x="246.2" y="129.7">NC</text>
<text x="156.5" y="136.2">5</text>
<text x="162.4" y="137.3">SI</text>
<text x="172.8" y="137.3">SO</text>
<text x="180.1" y="136.2">2</text>
<text x="238.9" y="136.2">G5</text>
<text x="246.2" y="137.3">CD</text>
<text x="246.2" y="132.2">NC</text>
<text x="156.5" y="138.7">6</text>
<text x="156.5" y="141.2">7</text>
<text x="156.5" y="143.8">1</text>
<text x="162.4" y="139.8">SCK</text>
<text x="162.4" y="142.4">RESET</text>
<text x="171.2" y="139.8">GND</text>
<text x="171.6" y="142.4">VCC</text>
<text x="180.1" y="143.8">3</text>
<text x="180.1" y="141.2">8</text>
<text x="180.1" y="138.7">4</text>
<text x="238.9" y="143.8">G2</text>
<text x="238.9" y="141.2">G3</text>
<text x="246.2" y="142.4">SHIELD</text>
<text x="162.4" y="144.9">CS</text>
<text x="172.3" y="144.9">WP</text>
<text x="238.9" y="146.3">G1</text>
<text x="246.2" y="147.4">SHIELD</text>
<text x="246.2" y="144.9">SHEILD</text>
<text x="239.1" y="151.4">P6</text>
<text x="246.2" y="152.5">GND</text>
<text x="164.1" y="176.8">1</text>
<text x="164.1" y="179.3">2</text>
<text x="170" y="177.9">NC1</text>
<text x="176.7" y="177.9">VCC</text>
<text x="185.2" y="176.8">8</text>
<text x="185.2" y="179.3">7</text>
<text x="164.1" y="184.4">4</text>
<text x="164.1" y="181.9">3</text>
<text x="170" y="185.5">GND</text>
<text x="170" y="180.5">NC2</text>
<text x="170" y="183">NC3</text>
<text x="176.6" y="185.5">SDA</text>
<text x="176.7" y="180.5">NC7</text>
<text x="177" y="183">SCL</text>
<text x="185.2" y="181.9">6</text>
<text x="185.2" y="184.4">5</text>
</g>
</svg>
